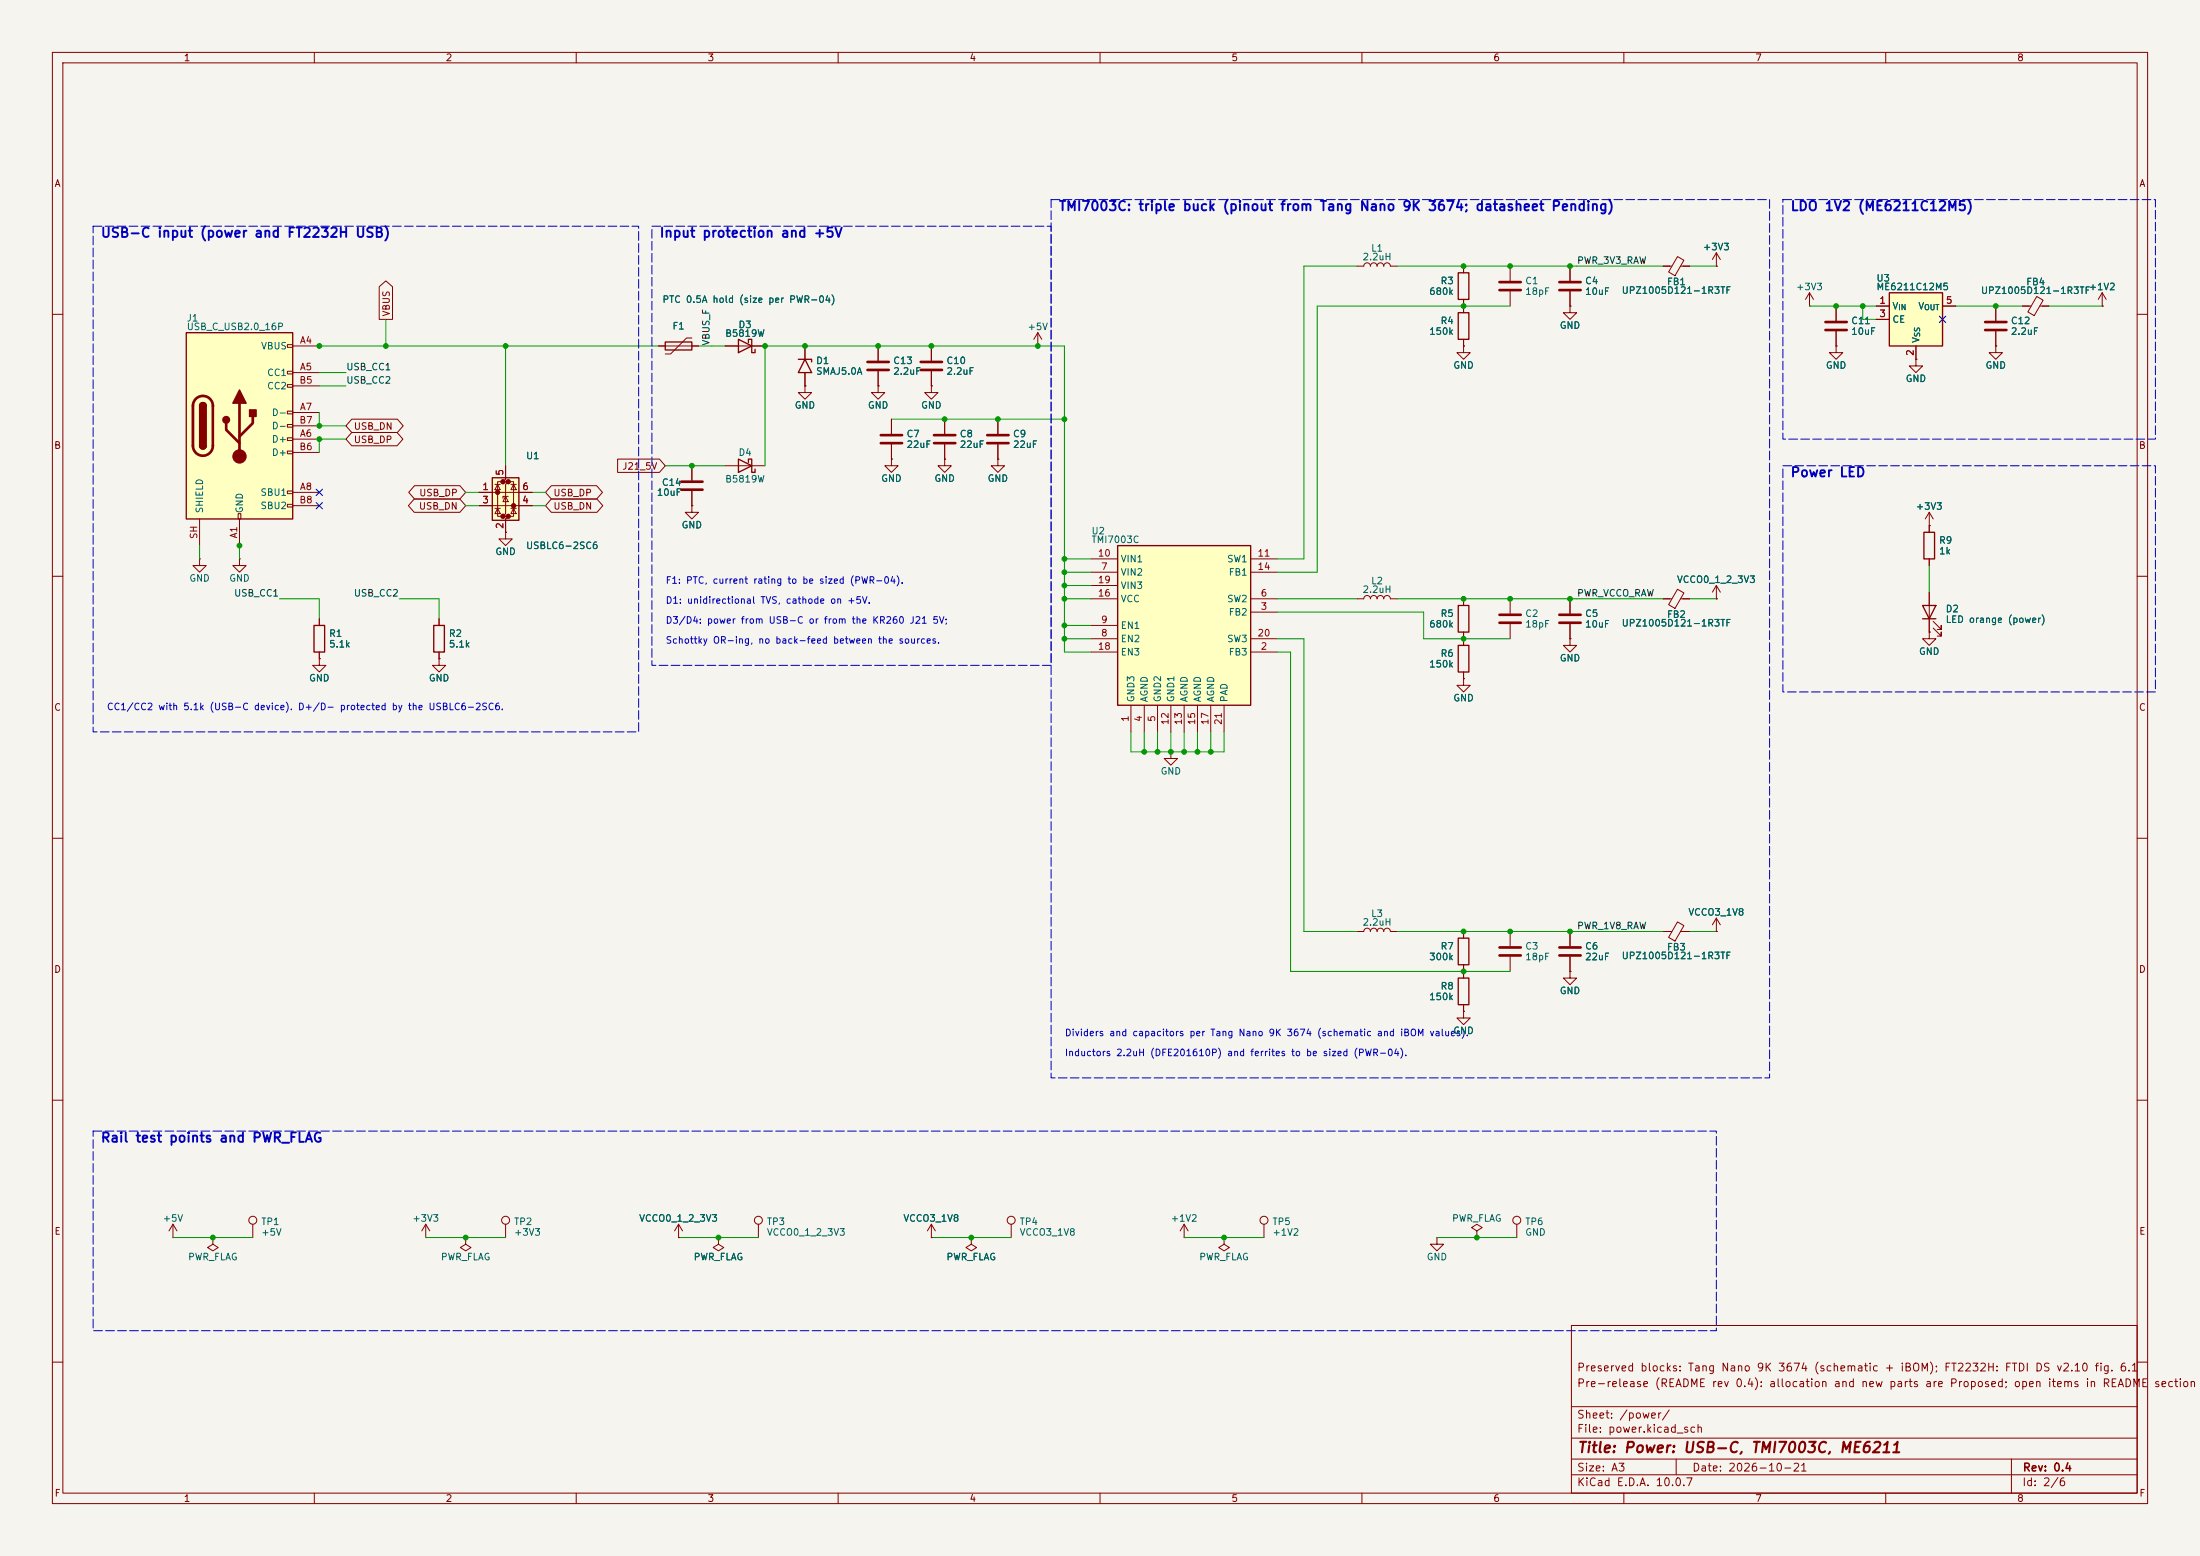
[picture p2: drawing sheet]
<svg xmlns="http://www.w3.org/2000/svg" width="420mm" height="297mm" viewBox="0 0 420 297" stroke-linecap="round" stroke-linejoin="round" font-family="sans-serif">
<path d="M0 0h420v297h-420z" fill="#f5f4ef" stroke="#f5f4ef" stroke-width=".19"/>
<g fill="none" stroke="#840000" stroke-width=".19">
<path d="M10 10h400v277h-400zM12 12h396v273h-396zM60 10v2M110 10v2M160 10v2M210 10v2M260 10v2M310 10v2M360 10v2M10 60h2M408 60h2M10 110h2"/>
<path d="M96.5 101.6v1.3h1.3l-1.3 1.2-1.3-1.2h1.3M96.5 101.6h.1M259.1 114.3h1.2a.64 .64 0 0 1 .7-.6 .64 .64 0 0 1 .6 .6 .64 .64 0 0 1 .7-.6 .64 .64 0 0 1 .6 .6 .64 .64 0 0 1 .6-.6 .64 .64 0 0 1 .7 .6 .64 .64 0 0 1 .6-.6 .64 .64 0 0 1 .6 .6h1.3M279.4 114.3v1.3M408 110h2M279.4 129.5v1.3h1.3l-1.3 1.3-1.3-1.3h1.3M279.4 129.5h.1M279.4 120.7v2.5M279.4 128.3v1.2M10 160h2M223.5 143.5v1.3h1.3l-1.3 1.3-1.3-1.3h1.3M223.5 143.5h.1"/>
<path d="M408 160h2M259.1 177.8h1.2a.64 .64 0 0 1 .7-.6 .64 .64 0 0 1 .6 .6 .64 .64 0 0 1 .7-.6 .64 .64 0 0 1 .6 .6 .64 .64 0 0 1 .6-.6 .64 .64 0 0 1 .7 .6 .64 .64 0 0 1 .6-.6 .64 .64 0 0 1 .6 .6h1.3M279.4 177.8v1.3M299.7 177.8v2.8M279.4 193v1.3h1.3l-1.3 1.3-1.3-1.3h1.3M279.4 193h.1M279.4 184.2v2.5M279.4 191.8v1.2M299.7 185.4v1.3h1.3l-1.3 1.3-1.3-1.3h1.3M299.7 185.4h.1M299.7 182.6v2.8M10 210h2"/>
<path d="M408 210h2M226.1 236.2h.1M226.1 233.7l-.8 1.2M226.1 233.7l.7 1.2M226.1 233.7v2.5M241.3 233.7v2.5M281.9 234.9l1.1-.6-1.1-.6-1 .6 1 .6v1.3M281.9 236.2h.1M289.6 233.7v2.5M300 253h108v32h-108zM10 260h2M300 278.5h108"/>
<path d="M300 274.5h108M300 268.5h108M320 278.5v3M384 278.5v6.5M408 260h2M60 285v2M110 285v2M160 285v2M210 285v2M260 285v2M300 281.5h108M310 285v2"/>
<path d="M360 285v2"/>
<circle cx="241.3" cy="232.9" r=".76"/>
<circle cx="289.6" cy="232.9" r=".76"/>
</g>
<path d="M278.4 115.6h2v5.1h-2zM278.4 123.2h2v5.1h-2zM278.4 179.1h2v5.1h-2zM278.4 186.7h2v5.1h-2z" fill="none" stroke="#840000" stroke-width=".25"/>
<path d="M297.7 180.8h4.1M297.7 182.4h4.1" fill="none" stroke="#840000" stroke-width=".51"/>
<path d="M213.4 104.1h25.4v30.5h-25.4z" fill="#ffffc2"/>
<path d="M59.9 119.4h2.1v5.1h-2.1zM82.8 119.4h2v5.1h-2zM213.4 104.1h25.4v30.5h-25.4z" fill="none" stroke="#840000" stroke-width=".25"/>
<g fill="none" stroke="#840000" stroke-width=".19">
<path d="M61 118.1v1.3M83.8 118.1v1.3M208.3 114.3h5.1M208.3 109.2h5.1M208.3 119.4h5.1M208.3 106.7h5.1M208.3 111.8h5.1M238.8 116.8h5M238.8 114.3h5M238.8 109.2h5M238.8 106.7h5M61 125.7v1.3h1.2l-1.2 1.3-1.3-1.3h1.3"/>
<path d="M61 125.7h.1M61 124.5v1.2M83.8 124.5v1.2M208.3 124.5h5.1M208.3 121.9h5.1M215.9 134.6v5.1M218.4 134.6v5.1M221 134.6v5.1M223.5 134.6v5.1M226.1 134.6v5.1M228.6 134.6v5.1M231.1 134.6v5.1"/>
<path d="M233.7 134.6v5.1M238.8 124.5h5M238.8 121.9h5"/>
</g>
<path d="M94 91.2h5.1v8.1h-5.1z" fill="#ffffc2"/>
<g fill="#840000" stroke="#840000" stroke-width=".51">
<circle cx="95" cy="94" r=".25"/>
<circle cx="96" cy="91.9" r=".25"/>
<circle cx="96" cy="98.6" r=".25"/>
<circle cx="97" cy="91.9" r=".25"/>
<circle cx="97" cy="98.6" r=".25"/>
<circle cx="98" cy="96.5" r=".25"/>
</g>
<g fill="none" stroke="#840000" stroke-width=".19">
<path d="M153.7 73.7v1.2h1.2l-1.2 1.3-1.3-1.3h1.3M153.7 73.7h.1M153.7 66v2.6M153.7 71.1v2.6M167.6 73.7v1.2h1.3l-1.3 1.3-1.2-1.3h1.2M167.6 73.7h.1M167.6 66v2.8M167.6 70.9v2.8M177.8 73.7v1.2h1.3l-1.3 1.3-1.3-1.3h1.3M177.8 73.7h.1M177.8 66v2.8M177.8 70.9v2.8"/>
<path d="M91.4 94h10.2M91.4 96.5h10.2M94.5 97h1M94.5 92.5h1M95 92.5l.5 1h-1zM95 97l.5 1h-1zM96 91.9h-1v6.7h1M96.5 88.9v2.5l-.5 .5h1l-.5 .6v5.5l-.5 .6h1l-.5 .5v2.5M96.5 94.7l.5 1.1h-1zM97 94.7h-1v.4M97 91.9h1v6.7h-1M97.5 97h1.1"/>
<path d="M97.5 92.5h1.1M98 92.5l.6 1h-1.1zM98 97l.6 1h-1.1zM38.1 106.7v1.3h1.3l-1.3 1.2-1.3-1.2h1.3M38.1 106.7h.1M45.7 106.7v1.3h1.3l-1.3 1.2-1.3-1.2h1.3M45.7 106.7h.1M83.8 125.7v1.3h1.3l-1.3 1.3-1.3-1.3h1.3M83.8 125.7h.1"/>
</g>
<path d="M152.4 68.6h2.5v.5M153.7 68.6l1.2 2.5h-2.5zM94 91.2h5.1v8.1h-5.1z" fill="none" stroke="#840000" stroke-width=".25"/>
<path d="M165.6 69.1h4.1M165.6 70.6h4.1M175.8 69.1h4M175.8 70.6h4" fill="none" stroke="#840000" stroke-width=".51"/>
<path d="M35.6 63.5h20.3v35.6h-20.3z" fill="#ffffc2"/>
<g fill="none" stroke="#840000" stroke-width=".19">
<path d="M259.1 50.8h1.2a.64 .64 0 0 1 .7-.6 .64 .64 0 0 1 .6 .6 .64 .64 0 0 1 .7-.6 .64 .64 0 0 1 .6 .6 .64 .64 0 0 1 .6-.6 .64 .64 0 0 1 .7 .6 .64 .64 0 0 1 .6-.6 .64 .64 0 0 1 .6 .6h1.3M279.4 50.8v1.3M279.4 57.2v2.5M288.3 50.8v2.8M288.3 55.6v2.8M299.7 58.4v1.3h1.3l-1.3 1.3-1.3-1.3h1.3M299.7 58.4h.1M299.7 50.8v2.8M299.7 55.6v2.8M381 58.4v2.8M386.1 58.4h1.6M388.8 56.6l1.2 .7-1.7 2.9-1.2-.7z"/>
<path d="M389.4 58.4h1.8M401.3 58.4h.1M401.3 55.9l-.7 1.3M401.3 55.9l.8 1.3M401.3 55.9v2.5M54.9 65.8h1v.5h-1zM54.9 70.9h1v.5h-1zM54.9 73.4h1v.5h-1zM54.9 78.5h1v.5h-1zM55.9 66h5.1M55.9 71.1h5.1M55.9 78.7h5.1"/>
<path d="M55.9 73.7h5.1M279.4 66v1.3h1.3l-1.3 1.3-1.3-1.3h1.3M279.4 66h.1M279.4 64.8v1.2M365.8 68.6v1.3h1.2l-1.2 1.2-1.3-1.2h1.3M365.8 68.6h.1M381 66v1.3h1.3l-1.3 1.3-1.3-1.3h1.3M381 66h.1M381 63.2v2.8M38.1 99.1v5M45.5 98h.5v1.1h-.5zM45.7 99.1v5"/>
<path d="M54.9 81h1v.5h-1zM54.9 83.6h1v.5h-1zM54.9 86.1h1v.5h-1zM54.9 93.7h1v.5h-1zM54.9 96.3h1v.5h-1zM55.9 83.8h5.1M55.9 94h5.1M55.9 86.4h5.1M55.9 81.3h5.1M55.9 96.5h5.1M368.3 97.8v3.8M368.3 97.8l-.8 1.3"/>
<path d="M368.3 97.8l.8 1.3M288.3 114.3v2.8M288.3 119.1v2.8M299.7 114.3v2.8M299.7 119.1v2.8M317.5 114.3h1.7M320.2 112.5l1.3 .7-1.7 2.9-1.3-.7zM320.8 114.3h1.8M327.7 114.3h.1M327.7 111.8v2.5M327.7 111.8l-.8 1.2M327.7 111.8l.7 1.2"/>
<path d="M368.3 100.3h.1M368.3 106.7v1.3M368.3 113v7.7M369.1 119.9l1.5 1.5v-.7v.7h-.8M369.1 118.6l1.5 1.5v-.7v.7h-.8M299.7 121.9v1.3h1.3l-1.3 1.3-1.3-1.3h1.3M299.7 121.9h.1M368.3 120.7v1.2h1.3l-1.3 1.3-1.3-1.3h1.3M368.3 120.7h.1M288.3 177.8v2.8M317.5 177.8h1.7M320.2 176l1.3 .7-1.7 2.9-1.3-.7z"/>
<path d="M320.8 177.8h1.8M327.7 177.8h.1M327.7 175.3l-.8 1.2M327.7 175.3l.7 1.2M327.7 175.3v2.5M288.3 182.6v2.8"/>
</g>
<path d="M278.4 59.7h2v5.1h-2zM278.4 52.1h2v5.1h-2zM35.6 63.5h20.3v35.6h-20.3zM38.1 77.5a.64 .64 0 0 1 .6-.7 .64 .64 0 0 1 .7 .7M38.1 85.1a.64 .64 0 0 0 .6 .6 .64 .64 0 0 0 .7-.6M367 115.6h2.6l-1.3 2.5zM367 118.1h2.6M367.3 101.6h2v5.1h-2z" fill="none" stroke="#840000" stroke-width=".25"/>
<g fill="none" stroke="#840000" stroke-width=".51">
<path d="M286.3 53.8h4M286.3 55.4h4M297.7 53.8h4.1M297.7 55.4h4.1M37.4 76.1a1.9 1.9 0 0 1 2.1-.4 1.9 1.9 0 0 1 1.1 1.8v7.6a1.91 1.91 0 0 1-1.9 1.9 1.91 1.91 0 0 1-1.9-1.9v-7.8l.2-.6zM45.7 77v10.1M48.3 79.5v1.3l-2.6 2.5M379 61.5h4M379 63h4M43.2 80.8v1.2l2.5 2.6M286.3 117.3h4M286.3 118.9h4"/>
<path d="M297.7 117.3h4.1M297.7 118.9h4.1M286.3 180.8h4M286.3 182.4h4"/>
</g>
<g fill="#840000" stroke="#840000" stroke-width=".25">
<path d="M38.1 77.5h1.3v7.6h-1.3z"/>
<path d="M38.3 77a.64 .64 0 0 1 .7-.1 .64 .64 0 0 1 .4 .6h-1.3z"/>
<path d="M38.1 85.1h1.3a.64 .64 0 0 1-.7 .6 .64 .64 0 0 1-.6-.6z"/>
<path d="M45.7 74.4l1.3 2.6h-2.6z"/>
<path d="M47.6 78.2h1.3v1.3h-1.3z"/>
<circle cx="43.2" cy="80.1" r=".63"/>
</g>
<circle cx="45.7" cy="87.1" r="1.27" fill="#840000" stroke="#840000" stroke-width=".19"/>
<path d="M360.7 55.9h10.1v10.1h-10.1z" fill="#ffffc2"/>
<path d="M360.7 55.9h10.1v10.1h-10.1zM127 65.3h5.1v1.5h-5.1zM141 64.8l2.5 1.2-2.5 1.3zM142.9 65.4v-.6h.6v2.5h.6v-.6M141 87.6l2.5 1.3-2.5 1.3zM142.9 88.3v-.7h.6v2.6h.6v-.7" fill="none" stroke="#840000" stroke-width=".25"/>
<g fill="none" stroke="#840000" stroke-width=".19">
<path d="M72.4 54.7l1.3-1.1 1.2 1.1v6.3h-2.5zM279.4 50.8v1.3M279.4 57.2v2.5M299.7 58.4h.1M299.7 50.8v2.8M299.7 55.6v2.8M317.5 50.8h1.7M320.2 49l1.3 .7-1.7 2.9-1.3-.7zM320.8 50.8h1.8M327.7 50.8h.1M327.7 48.3l-.8 1.2M327.7 48.3l.7 1.2"/>
<path d="M327.7 48.3v2.5M345.4 58.4h.1M345.4 55.9l-.7 1.3M345.4 55.9l.8 1.3M345.4 55.9v2.5M350.5 58.4v2.8M358.1 58.4h2.6M370.8 58.4h2.6M381 58.4v2.8M386.1 58.4h1.2M389.9 58.4h1.3M401.3 58.4h.1"/>
<path d="M125.7 66h7.6M132.1 64.5h-1l-3.1 3.1h-1M138.4 66h7.6M153.7 73.7h.1M153.7 66v2.6M153.7 71.1v2.6M167.6 73.7h.1M167.6 66v2.8M167.6 70.9v2.8M177.8 73.7h.1M177.8 66v2.8M177.8 70.9v2.8"/>
<path d="M198.1 66h.1M198.1 63.5l-.7 1.3M198.1 63.5l.8 1.3M198.1 63.5v2.5M279.4 66h.1M279.4 64.8v1.2M350.5 66v1.3h1.3l-1.3 1.3-1.3-1.3h1.3M350.5 66h.1M350.5 63.2v2.8M358.1 61h2.6M365.8 68.6h.1M365.8 66v2.6"/>
<path d="M381 66h.1M381 63.2v2.8M67.2 80h8.7l1.1 1.3-1.1 1.3h-8.7l-1.2-1.3zM67.2 82.5h8.6l1.1 1.3-1.1 1.3h-8.6l-1.2-1.3zM79.1 95.2h8.7l1.1 1.3-1.1 1.3h-8.7l-1.1-1.3zM79.1 92.7h8.7l1.1 1.3-1.1 1.3h-8.7l-1.1-1.3zM91.4 94h2.6M91.4 96.5h2.6M96.5 88.9v2.5M96.5 99.1v2.5M99.1 94h2.5M99.1 96.5h2.5"/>
<path d="M105.3 95.2h8.7l1.1 1.3-1.1 1.3h-8.7l-1.2-1.3zM105.3 92.7h8.6l1.1 1.3-1.1 1.3h-8.6l-1.2-1.3zM117.9 87.6h8l1.1 1.3-1.1 1.3h-8zM132.1 96.5v1.3h1.2l-1.2 1.3-1.3-1.3h1.3M132.1 96.5h.1M132.1 88.9v2.8M132.1 93.7v2.8M138.4 88.9h7.6M170.2 87.6v1.3h1.2l-1.2 1.3-1.3-1.3h1.3M170.2 87.6h.1M170.2 80v2.8M170.2 84.8v2.8"/>
<path d="M180.3 87.6v1.3h1.3l-1.3 1.3-1.2-1.3h1.2M180.3 87.6h.1M180.3 80v2.8M180.3 84.8v2.8M190.5 87.6v1.3h1.3l-1.3 1.3-1.3-1.3h1.3M190.5 87.6h.1M190.5 80v2.8M190.5 84.8v2.8M61 118.1v1.3M83.8 118.1v1.3M96.5 101.6h.1M279.4 114.3v1.3"/>
<path d="M299.7 114.3v2.8M299.7 119.1v2.8M317.5 114.3h1.3M321.3 114.3h1.3M327.7 114.3h.1M368.3 100.3h.1M368.3 100.3v1.3M368.3 106.7v1.3M368.3 113v2.6M368.3 118.1v2.6M61 125.7h.1M61 124.5v1.2"/>
<path d="M83.8 125.7h.1M83.8 124.5v1.2M279.4 129.5h.1M279.4 120.7v2.5M279.4 128.3v1.2M299.7 121.9h.1M368.3 120.7h.1M279.4 177.8v1.3M299.7 177.8v2.8M317.5 177.8h1.3M321.3 177.8h1.3M327.7 177.8h.1"/>
<path d="M279.4 193h.1M279.4 184.2v2.5M279.4 191.8v1.2M299.7 185.4h.1M299.7 182.6v2.8M33 236.2h.1M33 233.7l-.7 1.2M33 233.7l.8 1.2M33 233.7v2.5M40.6 236.2v1.3l1.1 .6-1.1 .7-1-.7 1-.6M40.6 236.2h.1M48.3 233.7v2.5"/>
<path d="M81.3 236.2h.1M81.3 233.7l-.8 1.2M81.3 233.7l.7 1.2M81.3 233.7v2.5M88.9 236.2v1.3l1 .6-1 .7-1-.7 1-.6M88.9 236.2h.1M96.5 233.7v2.5M129.5 236.2h.1M129.5 233.7l-.7 1.2M129.5 233.7l.8 1.2M129.5 233.7v2.5M137.2 236.2v1.3l1 .6-1 .7-1.1-.7 1.1-.6"/>
<path d="M137.2 236.2h.1M144.8 233.7v2.5M177.8 236.2h.1M177.8 233.7l-.8 1.2M177.8 233.7l.8 1.2M177.8 233.7v2.5M185.4 236.2v1.3l1 .6-1 .7-1-.7 1-.6M185.4 236.2h.1M193 233.7v2.5M233.7 236.2v1.3l1 .6-1 .7-1-.7 1-.6M233.7 236.2h.1M274.3 236.2v1.3h1.3l-1.3 1.3-1.3-1.3h1.3"/>
<path d="M274.3 236.2h.1"/>
<circle cx="48.3" cy="232.9" r=".76"/>
<circle cx="96.5" cy="232.9" r=".76"/>
<circle cx="144.8" cy="232.9" r=".76"/>
<circle cx="193" cy="232.9" r=".76"/>
</g>
<path d="M348.5 61.5h4.1M348.5 63h4.1M130 91.9h4.1M130 93.5h4.1M168.1 83.1h4.1M168.1 84.6h4.1M178.3 83.1h4.1M178.3 84.6h4.1M188.5 83.1h4M188.5 84.6h4" fill="none" stroke="#840000" stroke-width=".51"/>
<g fill="none" stroke="#009600" stroke-width=".19">
<path d="M259.1 50.8h-10.2v55.9h-5.1M266.7 50.8h50.8M288.3 58.4h-36.8v50.8h-7.7M322.6 50.8h5.1M345.4 58.4h12.7M355.6 58.4v2.6h2.5M373.4 58.4h12.7M391.2 58.4h10.1M61 66h64.7M61 78.7v2.6h5M61 73.7h5M61 71.1h5"/>
<path d="M73.7 61v5M96.5 66v22.9M133.3 66h5.1M66 83.8h-5v2.6M88.9 96.5h2.5M88.9 94h2.5M101.6 96.5h2.5M101.6 94h2.5M127 88.9h11.4M146 88.9v-22.9h57.2v58.5h5.1M170.2 80h33M38.1 104.1v2.6"/>
<path d="M45.7 104.1v2.6M53.3 114.3h7.7v3.8M76.2 114.3h7.6v3.8M203.2 109.2h5.1M203.2 114.3h5.1M203.2 111.8h5.1M203.2 106.7h5.1M203.2 119.4h5.1M243.8 116.8h28v5.1h16.5M243.8 114.3h15.3M266.7 114.3h50.8M322.6 114.3h5.1"/>
<path d="M368.3 108v5M203.2 121.9h5.1M215.9 139.7v3.8h17.8v-3.8M218.4 139.7v3.8M221 139.7v3.8M223.5 139.7v3.8M226.1 139.7v3.8M228.6 139.7v3.8M231.1 139.7v3.8M243.8 121.9h5.1v55.9h10.2M243.8 124.5h2.6v60.9h41.9M266.7 177.8h50.8"/>
<path d="M322.6 177.8h5.1M33 236.2h15.3M81.3 236.2h15.2M129.5 236.2h15.3M177.8 236.2h15.2M226.1 236.2h15.2M274.3 236.2h15.3"/>
</g>
<path d="M370.2 60.4l1.2 1.2M371.4 60.4l-1.2 1.2M60.4 95.9l1.2 1.2M60.4 93.4l1.2 1.2M61.6 95.9l-1.2 1.2M61.6 93.4l-1.2 1.2" fill="none" stroke="#000084" stroke-width=".19"/>
<path d="M200.7 38.1h137.1v167.6h-137.1zM340.4 38.1h71.1v45.7h-71.1zM17.8 43.2h104.1v96.5h-104.1zM124.5 43.2h76.2v83.8h-76.2zM340.4 88.9h71.1v43.2h-71.1zM17.8 215.9h309.9v38.1h-309.9z" fill="none" stroke="#0000c2" stroke-width=".19" stroke-dasharray="1.7 .6"/>
<g fill="#009600" stroke="#009600" stroke-width=".19">
<circle cx="132.1" cy="88.9" r=".46"/>
<circle cx="40.6" cy="236.2" r=".46"/>
<circle cx="88.9" cy="236.2" r=".46"/>
<circle cx="137.2" cy="236.2" r=".46"/>
<circle cx="185.4" cy="236.2" r=".46"/>
<circle cx="61" cy="81.3" r=".46"/>
<circle cx="61" cy="66" r=".46"/>
<circle cx="73.7" cy="66" r=".46"/>
<circle cx="61" cy="83.8" r=".46"/>
<circle cx="45.7" cy="104.1" r=".46"/>
<circle cx="190.5" cy="80" r=".46"/>
<circle cx="177.8" cy="66" r=".46"/>
<circle cx="180.3" cy="80" r=".46"/>
<circle cx="146" cy="66" r=".46"/>
<circle cx="153.7" cy="66" r=".46"/>
<circle cx="167.6" cy="66" r=".46"/>
<circle cx="198.1" cy="66" r=".46"/>
<circle cx="203.2" cy="80" r=".46"/>
<circle cx="96.5" cy="66" r=".46"/>
<circle cx="228.6" cy="143.5" r=".46"/>
<circle cx="231.1" cy="143.5" r=".46"/>
<circle cx="279.4" cy="185.4" r=".46"/>
<circle cx="288.3" cy="177.8" r=".46"/>
<circle cx="279.4" cy="177.8" r=".46"/>
<circle cx="299.7" cy="177.8" r=".46"/>
<circle cx="281.9" cy="236.2" r=".46"/>
<circle cx="233.7" cy="236.2" r=".46"/>
<circle cx="223.5" cy="143.5" r=".46"/>
<circle cx="226.1" cy="143.5" r=".46"/>
<circle cx="203.2" cy="121.9" r=".46"/>
<circle cx="218.4" cy="143.5" r=".46"/>
<circle cx="221" cy="143.5" r=".46"/>
<circle cx="203.2" cy="114.3" r=".46"/>
<circle cx="203.2" cy="119.4" r=".46"/>
<circle cx="279.4" cy="114.3" r=".46"/>
<circle cx="279.4" cy="121.9" r=".46"/>
<circle cx="288.3" cy="114.3" r=".46"/>
<circle cx="203.2" cy="106.7" r=".46"/>
<circle cx="203.2" cy="109.2" r=".46"/>
<circle cx="203.2" cy="111.8" r=".46"/>
<circle cx="381" cy="58.4" r=".46"/>
<circle cx="299.7" cy="50.8" r=".46"/>
<circle cx="350.5" cy="58.4" r=".46"/>
<circle cx="355.6" cy="58.4" r=".46"/>
<circle cx="299.7" cy="114.3" r=".46"/>
<circle cx="279.4" cy="50.8" r=".46"/>
<circle cx="279.4" cy="58.4" r=".46"/>
<circle cx="288.3" cy="50.8" r=".46"/>
</g>
<text font-size="2" fill="#840000" x="301" y="277.8">Title: Power: USB-C, TMI7003C, ME6211</text>
<g font-size="1.8" fill="#0000c2">
<text x="202" y="40.7">TMI7003C: triple buck (pinout from Tang Nano 9K 3674; datasheet Pending)</text>
<text x="341.7" y="40.7">LDO 1V2 (ME6211C12M5)</text>
<text x="19.1" y="45.8">USB-C input (power and FT2232H USB)</text>
<text x="125.8" y="45.8">Input protection and +5V</text>
<text x="341.7" y="91.5">Power LED</text>
<text x="19.1" y="218.5">Rail test points and PWR_FLAG</text>
</g>
<g font-size="1.5" fill="#840000">
<text x="300.9" y="262.1">Preserved blocks: Tang Nano 9K 3674 (schematic + iBOM); FT2232H: FTDI DS v2.10 fig. 6.1</text>
<text x="300.9" y="265.1">Pre-release (README rev 0.4): allocation and new parts are Proposed; open items in README</text>
<text x="411.1" y="265.1">section</text>
<text x="300.9" y="273.8">File: power.kicad_sch</text>
<text x="300.9" y="271.1">Sheet: /power/</text>
<text x="300.9" y="281.2">Size: A3</text>
<text x="322.9" y="281.2">Date: 2026-10-21</text>
<text x="386" y="281.2">Rev: 0.4</text>
<text x="300.9" y="284">KiCad E.D.A. 10.0.7</text>
<text x="385.9" y="284">Id: 2/6</text>
</g>
<g font-size="1.3" fill="#840000">
<text x="35" y="12">1</text>
<text x="85" y="12">2</text>
<text x="135" y="12">3</text>
<text x="185" y="12">4</text>
<text x="235" y="12">5</text>
<text x="285" y="12">6</text>
<text x="335" y="12">7</text>
<text x="385" y="12">8</text>
<text x="10.3" y="36">A</text>
<text x="408.3" y="36">A</text>
<text x="74.7" y="60.5" transform="rotate(-90 74.7 60.5)">VBUS</text>
<text x="67.4" y="82.3">USB_DN</text>
<text x="10.2" y="86">B</text>
<text x="67.4" y="84.9">USB_DP</text>
<text x="118.7" y="90">J21_5V</text>
<text x="408.2" y="86">B</text>
<text x="79.9" y="95">USB_DP</text>
<text x="105.5" y="95">USB_DP</text>
<text x="79.9" y="97.6">USB_DN</text>
<text x="105.5" y="97.6">USB_DN</text>
<text x="10.2" y="136">C</text>
<text x="408.2" y="136">C</text>
<text x="10.2" y="186">D</text>
<text x="408.2" y="186">D</text>
<text x="10.3" y="236">E</text>
<text x="408.3" y="236">E</text>
<text x="10.3" y="286">F</text>
<text x="35" y="287">1</text>
<text x="85" y="287">2</text>
<text x="135" y="287">3</text>
<text x="185" y="287">4</text>
<text x="235" y="287">5</text>
<text x="285" y="287">6</text>
<text x="335" y="287">7</text>
<text x="385" y="287">8</text>
<text x="408.3" y="286">F</text>
</g>
<g font-size="1.3" fill="#006464">
<text x="260" y="50">2.2uH</text>
<text x="261.6" y="48.3">L1</text>
<text x="325" y="48.1">+3V3</text>
<text x="126.3" y="58.1">PTC 0.5A hold (size per PWR-04)</text>
<text x="272.7" y="56.6">680k</text>
<text x="274.9" y="54.6">R3</text>
<text x="291.1" y="54.6">C1</text>
<text x="291.1" y="56.6">18pF</text>
<text x="302.5" y="54.6">C4</text>
<text x="302.5" y="56.6">10uF</text>
<text x="309.5" y="56.4">UPZ1005D121-1R3TF</text>
<text x="318.1" y="54.7">FB1</text>
<text x="342.8" y="55.7">+3V3</text>
<text x="358.1" y="54">U3</text>
<text x="358.1" y="55.7">ME6211C12M5</text>
<text x="361.2" y="59.4">V</text>
<text x="366.1" y="59.4">V</text>
<text x="378.1" y="56.4">UPZ1005D121-1R3TF</text>
<text x="386.7" y="54.8">FB4</text>
<text x="398.7" y="55.7">+1V2</text>
<text x="35.5" y="61.7">J1</text>
<text x="35.5" y="63.3">USB_C_USB2.0_16P</text>
<text x="128.3" y="63.2">F1</text>
<text x="138.3" y="64.6">B5819W</text>
<text x="140.9" y="62.9">D3</text>
<text x="196.1" y="63.3">+5V</text>
<text x="272.7" y="64.2">150k</text>
<text x="274.9" y="62.2">R4</text>
<text x="297.7" y="63.1">GND</text>
<text x="353.3" y="62.2">C11</text>
<text x="353.3" y="64.2">10uF</text>
<text x="361.2" y="61.9">CE</text>
<text x="366.7" y="65.6" transform="rotate(-90 366.7 65.6)">V</text>
<text x="383.8" y="62.2">C12</text>
<text x="383.8" y="64.2">2.2uF</text>
<text x="49.7" y="67">VBUS</text>
<text x="155.7" y="69.8">D1</text>
<text x="155.7" y="71.8">SMAJ5.0A</text>
<text x="170.4" y="69.8">C13</text>
<text x="170.4" y="71.8">2.2uF</text>
<text x="180.6" y="69.8">C10</text>
<text x="180.6" y="71.8">2.2uF</text>
<text x="277.3" y="70.7">GND</text>
<text x="348.5" y="70.7">GND</text>
<text x="378.9" y="70.7">GND</text>
<text x="50.9" y="72.1">CC1</text>
<text x="50.9" y="74.6">CC2</text>
<text x="363.7" y="73.2">GND</text>
<text x="51.8" y="79.7">D-</text>
<text x="51.8" y="82.2">D-</text>
<text x="151.6" y="78.3">GND</text>
<text x="165.6" y="78.3">GND</text>
<text x="173" y="83.8">C7</text>
<text x="175.7" y="78.3">GND</text>
<text x="183.1" y="83.8">C8</text>
<text x="193.3" y="83.8">C9</text>
<text x="51.8" y="84.8">D+</text>
<text x="51.8" y="87.3">D+</text>
<text x="100.3" y="88">U1</text>
<text x="140.9" y="87.3">D4</text>
<text x="173" y="85.8">22uF</text>
<text x="183.1" y="85.8">22uF</text>
<text x="193.3" y="85.8">22uF</text>
<text x="49.6" y="94.9">SBU1</text>
<text x="125.3" y="94.9">10uF</text>
<text x="126.2" y="93">C14</text>
<text x="138.3" y="92.4">B5819W</text>
<text x="168.1" y="92.3">GND</text>
<text x="178.3" y="92.3">GND</text>
<text x="188.4" y="92.3">GND</text>
<text x="39.1" y="98.1" transform="rotate(-90 39.1 98.1)">SHIELD</text>
<text x="46.7" y="98.1" transform="rotate(-90 46.7 98.1)">GND</text>
<text x="49.6" y="97.5">SBU2</text>
<text x="130" y="101.2">GND</text>
<text x="365.6" y="97.6">+3V3</text>
<text x="94.5" y="106.2">GND</text>
<text x="100.3" y="105.1">USBLC6-2SC6</text>
<text x="208.3" y="102.3">U2</text>
<text x="208.3" y="104">TMI7003C</text>
<text x="213.8" y="107.6">VIN1</text>
<text x="234.2" y="107.6">SW1</text>
<text x="370.1" y="104.1">R9</text>
<text x="370.1" y="106.1">1k</text>
<text x="36" y="111.3">GND</text>
<text x="43.7" y="111.3">GND</text>
<text x="213.8" y="110.2">VIN2</text>
<text x="213.8" y="112.7">VIN3</text>
<text x="234.5" y="110.2">FB1</text>
<text x="260" y="113.5">2.2uH</text>
<text x="261.6" y="111.8">L2</text>
<text x="320" y="111.6">VCCO0_1_2_3V3</text>
<text x="213.8" y="115.3">VCC</text>
<text x="234.2" y="115.3">SW2</text>
<text x="234.5" y="117.8">FB2</text>
<text x="274.9" y="118.1">R5</text>
<text x="291.1" y="118.1">C2</text>
<text x="302.5" y="118.1">C5</text>
<text x="309.5" y="119.9">UPZ1005D121-1R3TF</text>
<text x="318.1" y="118.2">FB2</text>
<text x="371.3" y="117.2">D2</text>
<text x="371.3" y="119.2">LED orange (power)</text>
<text x="62.7" y="121.9">R1</text>
<text x="62.7" y="123.9">5.1k</text>
<text x="85.6" y="121.9">R2</text>
<text x="85.6" y="123.9">5.1k</text>
<text x="213.8" y="122.9">EN2</text>
<text x="213.8" y="120.3">EN1</text>
<text x="213.8" y="125.4">EN3</text>
<text x="234.2" y="122.9">SW3</text>
<text x="234.5" y="125.4">FB3</text>
<text x="272.7" y="120.1">680k</text>
<text x="274.9" y="125.7">R6</text>
<text x="291.1" y="120.1">18pF</text>
<text x="302.5" y="120.1">10uF</text>
<text x="366.2" y="125.3">GND</text>
<text x="58.9" y="130.4">GND</text>
<text x="81.8" y="130.4">GND</text>
<text x="272.7" y="127.7">150k</text>
<text x="297.7" y="126.6">GND</text>
<text x="216.9" y="134.1" transform="rotate(-90 216.9 134.1)">GND3</text>
<text x="219.4" y="134.1" transform="rotate(-90 219.4 134.1)">AGND</text>
<text x="221.9" y="134.1" transform="rotate(-90 221.9 134.1)">GND2</text>
<text x="224.5" y="134.1" transform="rotate(-90 224.5 134.1)">GND1</text>
<text x="227" y="134.1" transform="rotate(-90 227 134.1)">AGND</text>
<text x="229.6" y="134.1" transform="rotate(-90 229.6 134.1)">AGND</text>
<text x="232.1" y="134.1" transform="rotate(-90 232.1 134.1)">AGND</text>
<text x="234.6" y="134.1" transform="rotate(-90 234.6 134.1)">PAD</text>
<text x="277.3" y="134.2">GND</text>
<text x="221.5" y="148.2">GND</text>
<text x="260" y="177">2.2uH</text>
<text x="261.6" y="175.3">L3</text>
<text x="322.2" y="175.1">VCCO3_1V8</text>
<text x="272.7" y="183.6">300k</text>
<text x="274.9" y="181.6">R7</text>
<text x="291.1" y="181.6">C3</text>
<text x="291.1" y="183.6">18pF</text>
<text x="302.5" y="181.6">C6</text>
<text x="302.5" y="183.6">22uF</text>
<text x="309.5" y="183.4">UPZ1005D121-1R3TF</text>
<text x="318.1" y="181.7">FB3</text>
<text x="272.7" y="191.2">150k</text>
<text x="274.9" y="189.2">R8</text>
<text x="297.7" y="190.1">GND</text>
<text x="277.3" y="197.7">GND</text>
<text x="31" y="233.5">+5V</text>
<text x="78.6" y="233.5">+3V3</text>
<text x="121.9" y="233.5">VCCO0_1_2_3V3</text>
<text x="172.4" y="233.5">VCCO3_1V8</text>
<text x="223.4" y="233.5">+1V2</text>
<text x="277.1" y="233.5">PWR_FLAG</text>
<text x="49.8" y="234.1">TP1</text>
<text x="49.8" y="236.2">+5V</text>
<text x="98" y="234.1">TP2</text>
<text x="98" y="236.2">+3V3</text>
<text x="146.3" y="234.1">TP3</text>
<text x="146.3" y="236.2">VCCO0_1_2_3V3</text>
<text x="194.5" y="234.1">TP4</text>
<text x="194.5" y="236.2">VCCO3_1V8</text>
<text x="242.8" y="234.1">TP5</text>
<text x="242.8" y="236.2">+1V2</text>
<text x="291.1" y="234.1">TP6</text>
<text x="291.1" y="236.2">GND</text>
<text x="35.8" y="240.9">PWR_FLAG</text>
<text x="84.1" y="240.9">PWR_FLAG</text>
<text x="132.3" y="240.9">PWR_FLAG</text>
<text x="180.6" y="240.9">PWR_FLAG</text>
<text x="228.8" y="240.9">PWR_FLAG</text>
<text x="272.3" y="240.9">GND</text>
</g>
<g font-size="1.3" fill="#0f0f0f">
<text x="301" y="50.7">PWR_3V3_RAW</text>
<text x="66" y="71">USB_CC1</text>
<text x="135.8" y="66.1" transform="rotate(-90 135.8 66.1)">VBUS_F</text>
<text x="66" y="73.5">USB_CC2</text>
<text x="44.6" y="114.2">USB_CC1</text>
<text x="67.4" y="114.2">USB_CC2</text>
<text x="301" y="114.2">PWR_VCCO_RAW</text>
<text x="301" y="177.7">PWR_1V8_RAW</text>
</g>
<g font-size="1.3" fill="#a90000">
<text x="358.7" y="58.3">1</text>
<text x="371.4" y="58.3">5</text>
<text x="57.1" y="65.9">A4</text>
<text x="358.7" y="60.8">3</text>
<text x="57.1" y="71">A5</text>
<text x="365.6" y="68" transform="rotate(-90 365.6 68)">2</text>
<text x="57.1" y="73.5">B5</text>
<text x="57.1" y="81.1">B7</text>
<text x="57.1" y="83.7">A6</text>
<text x="57.1" y="78.6">A7</text>
<text x="57.1" y="86.2">B6</text>
<text x="57.1" y="93.8">A8</text>
<text x="92" y="93.8">1</text>
<text x="96.4" y="90.9" transform="rotate(-90 96.4 90.9)">5</text>
<text x="99.6" y="93.8">6</text>
<text x="57.1" y="96.4">B8</text>
<text x="92" y="96.4">3</text>
<text x="96.4" y="101.1" transform="rotate(-90 96.4 101.1)">2</text>
<text x="99.6" y="96.4">4</text>
<text x="38" y="103" transform="rotate(-90 38 103)">SH</text>
<text x="45.6" y="102.9" transform="rotate(-90 45.6 102.9)">A1</text>
<text x="209.5" y="106.5">10</text>
<text x="240" y="106.5">11</text>
<text x="209.5" y="111.6">19</text>
<text x="210.1" y="109.1">7</text>
<text x="240" y="109.1">14</text>
<text x="209.5" y="114.2">16</text>
<text x="210.1" y="119.2">9</text>
<text x="240.6" y="116.7">3</text>
<text x="240.6" y="114.2">6</text>
<text x="209.5" y="124.3">18</text>
<text x="210.1" y="121.8">8</text>
<text x="240" y="121.8">20</text>
<text x="240.6" y="124.3">2</text>
<text x="215.8" y="137.9" transform="rotate(-90 215.8 137.9)">1</text>
<text x="218.3" y="137.9" transform="rotate(-90 218.3 137.9)">4</text>
<text x="220.8" y="137.9" transform="rotate(-90 220.8 137.9)">5</text>
<text x="223.4" y="138.5" transform="rotate(-90 223.4 138.5)">12</text>
<text x="225.9" y="138.5" transform="rotate(-90 225.9 138.5)">13</text>
<text x="228.5" y="138.5" transform="rotate(-90 228.5 138.5)">15</text>
<text x="231" y="138.5" transform="rotate(-90 231 138.5)">17</text>
<text x="233.5" y="138.5" transform="rotate(-90 233.5 138.5)">21</text>
</g>
<g font-size="1.3" fill="#0000c2">
<text x="127" y="111.7">F1: PTC, current rating to be sized (PWR-04).</text>
<text x="127" y="115.5">D1: unidirectional TVS, cathode on +5V.</text>
<text x="127" y="119.4">D3/D4: power from USB-C or from the KR260 J21 5V;</text>
<text x="127" y="123.2">Schottky OR-ing, no back-feed between the sources.</text>
<text x="20.3" y="135.9">CC1/CC2 with 5.1k (USB-C device). D+/D- protected by the USBLC6-2SC6.</text>
<text x="203.2" y="198.1">Dividers and capacitors per Tang Nano 9K 3674 (schematic and iBOM values).</text>
<text x="203.2" y="201.9">Inductors 2.2uH (DFE201610P) and ferrites to be sized (PWR-04).</text>
</g>
<g font-size="1" fill="#006464">
<text x="362.3" y="59.4">IN</text>
<text x="367.2" y="59.4">OUT</text>
<text x="366.8" y="64.4" transform="rotate(-90 366.8 64.4)">SS</text>
</g>
</svg>
